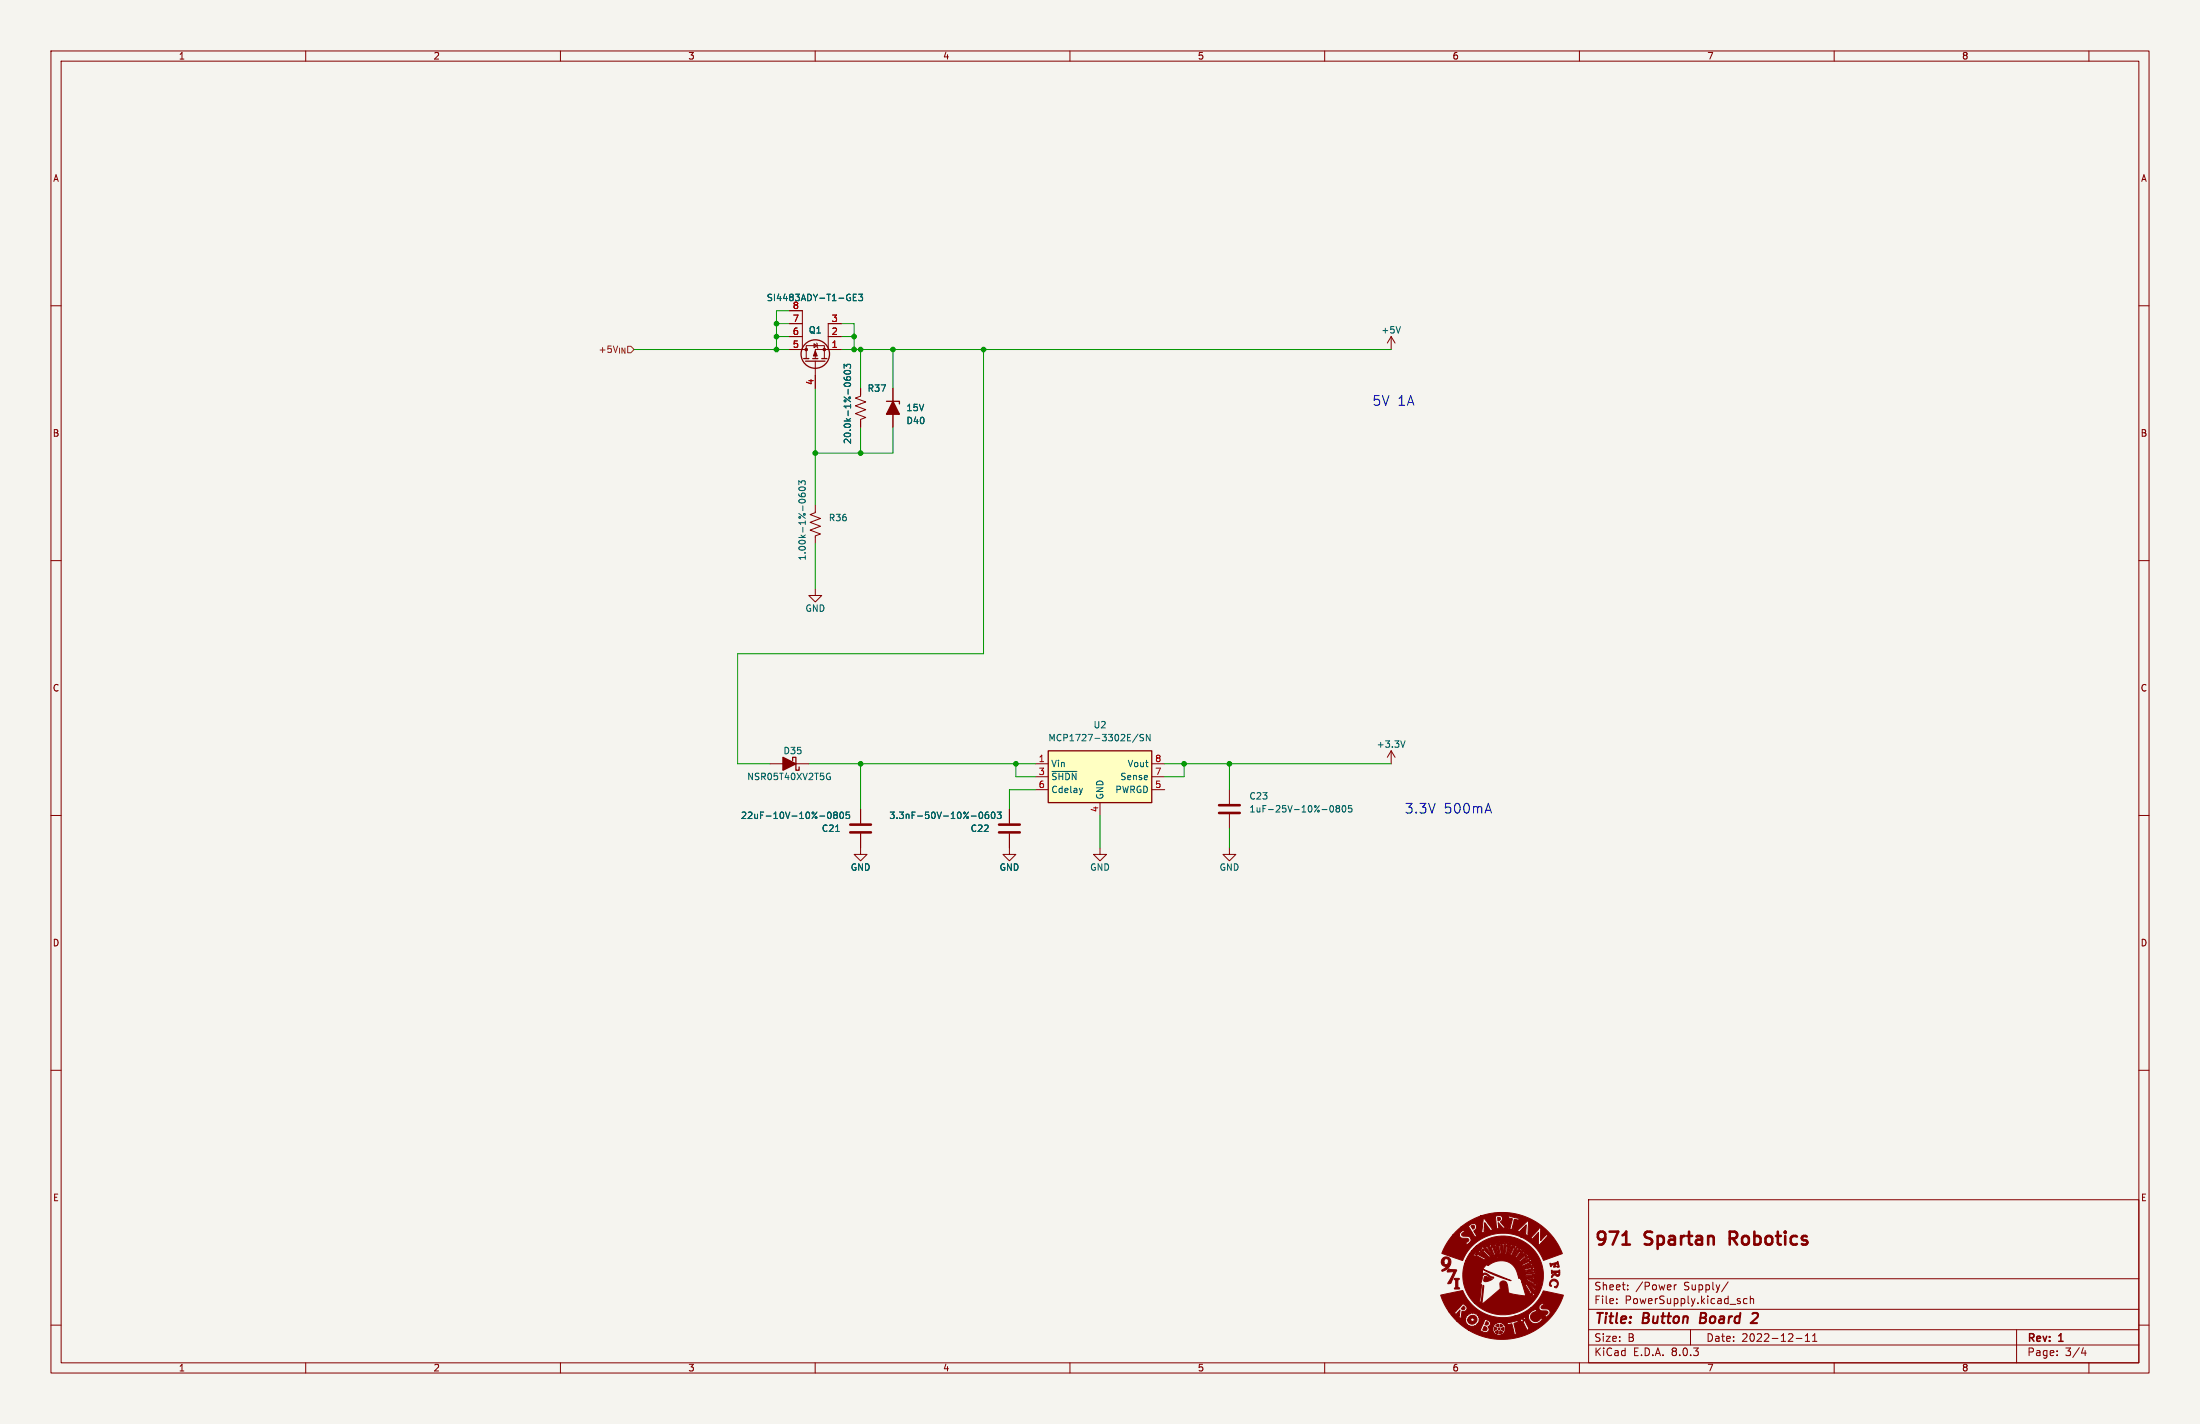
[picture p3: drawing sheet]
<svg xmlns="http://www.w3.org/2000/svg" width="432mm" height="279mm" viewBox="0 0 432 279" stroke-linecap="round" stroke-linejoin="round" font-family="sans-serif">
<path d="M0 0h431.8v279.4h-431.8z" fill="#f5f4ef" stroke="#f5f4ef" stroke-width=".2"/>
<g fill="none" stroke="#840000" stroke-width=".2">
<path d="M10 10h411.8v259.4h-411.8zM12 12h407.8v255.4h-407.8zM60 10v2M110 10v2M160 10v2M210 10v2M260 10v2M310 10v2M360 10v2M410 10v2M10 60h2M419.8 60h2"/>
<path d="M154.9 68.6h3.3M154.9 61h2.6v7.6M154.9 66h2.6M154.9 63.5h2.6M158.2 70.4v-2.6h3.6v2.6M159.8 67.4l.6 .4-.6 .4zM160 70.9v5.3M160.3 67.3l.2 1M162.6 68.6h-2.6v1.8M162.6 68.6h2.5M162.6 66h2.5M165.1 63.5h-2.5v5.1"/>
<path d="M168.9 76.2v1.5l-1 .4 2 .8-2 .7 2 .8-2 .8 2 .7-1 .4v1.5M175.3 76.2v7.6M160 99.1v1.5l-1 .4 2 .7-2 .8 2 .8-2 .7 2 .8-1 .4v1.5M10 110h2M160 115.6v1.2h-1.3l1.3 1.3 1.3-1.3h-1.3M419.8 110h2M10 160h2M419.8 160h2M215.9 166.4v1.2h-1.3l1.3 1.3 1.3-1.3h-1.3M10 210h2M419.8 210h2M311.8 235.4h108v32h-108z"/>
<path d="M10 260h2M311.8 256.9h108M311.8 250.9h108M317.3 255.6v.2M317.3 254.9v.1M319.5 252.9v.2M319.5 252.2v.1M328.6 252.1v1M329 252.1l-.2 .1-.2 .2M339.2 251.5l-1.3 1.9M342.9 254.9l-.4-.1-.3 .3 .1 .6h.6M343.5 254.9l.3-.1 .3 .1 .1 .9"/>
<path d="M343.5 254.3v1.5M419.8 260h2M60 267.4v2M110 267.4v2M160 267.4v2M210 267.4v2M260 267.4v2M310 267.4v2M311.8 263.9h108M311.8 260.9h108M331.8 260.9v3M352.5 262.6h1.2"/>
<path d="M354.3 263.2h.9M354.3 262.1l.5-.4v1.5M355.8 263.2h.8M355.8 262.1l.4-.4v1.5M360 267.4v2M395.8 260.9v6.5M403.8 265.8v.2M403.8 265.1v.1M408.9 264.4l-.4 1.1h1M409.3 265v1M410 267.4v2"/>
</g>
<path d="M333.9 257.6l-.3 2h.8M343.9 257.8l.4-.2h.4l.3 .2v.4l-.1 .3-1.3 1.1h1.3" fill="none" stroke="#840000" stroke-width=".4"/>
<path d="M318.5 244.2h1.4M339.5 243h1M340.5 241.7h-1v2.5" fill="none" stroke="#840000" stroke-width=".51"/>
<g fill="#840000" stroke="#840000" stroke-width=".2">
<path d="M282.8 254.1l4.3-.9a8.5 8.5 0 0 0 10 5.1h2.9l.1 .6 .4 .7h.3a1.43 1.43 0 0 0 1.9-.8l-.2-.3-.4 .5a.98 .98 0 0 1-1.6-.3 .98 .98 0 0 1 1-1.3l.1 .1 .2-.1-.1-.1a.43 .43 0 0 0-.4-.4 .43 .43 0 0 0-.4 .3l-.8 .6-.1 .5h-2.9h.1a8.5 8.5 0 0 0 3.3-1.8h1.5l.3 .6 .9 .1a.42 .42 0 0 1 .6 .2 .42 .42 0 0 1-.5 .5l-.2 .1 .4 .5 .2-.3a.73 .73 0 0 0 .4-1.1l-.4-.3h-1.1a.39 .39 0 0 1 0-.5 .39 .39 0 0 1 .5-.2l-.4-.5-.5 .5-.2 .4h-1.5a13.2 13.2 0 0 0 2.5-3.2l3.8 .8a12.7 12.7 0 0 1-18.6 6.9h2.1l1.4 .5 .3-.1 .3-.7h.6l.1 .1-.1 .1 .2 .3-.1 .1h.1l.1 .3h.1v.2l.1-.1 .1 .2 .1-.1v.2l.1-.1 .3 .2 .1-.1 .3 .1 .1-.1h.1v-.1l.2 .1v-.2l.1 .1v-.2l.2 .1v-.2h.2l-.1-.1 .3-.2-.1-.1 .1-.1v-.3l.1-.1-.1-.1h.1l-.2-.2 .1-.2-.1-.1-.1-.3-.2 .1 .1-.2h-.3l-.1-.2-.1 .1-.1-.2h1.2l.2 .6 .7-.3 .4 1.6a.22 .22 0 0 1 .1 .3 .22 .22 0 0 1-.2 .1l.2 .2 .6-.2 .1-.2a.4 .4 0 0 1-.5-.5l-.1-.7a.41 .41 0 0 1-.1-.6 .41 .41 0 0 1 .6-.1h.2l-.1-.5h.5l.5 .3 .7 1.3a.21 .21 0 0 0 .2 .3 .21 .21 0 0 0 .2-.3l-.3-.8a1.17 1.17 0 0 1-.2-1.3h-.1a.22 .22 0 0 0-.3-.2 .22 .22 0 0 0-.1 .4l-.3 .1v-.4l-.3 .6-.6-.1-.1 .1-1.6 .4h-2.3v.1l-.1-.1v.2l-.4 .1-.1 .3-.1-.1-.2 .7h-.6v-.2l-.3-.2a.69 .69 0 0 0 .5-.8 .69 .69 0 0 0-.7-.6l-.5-.1 .1 .3-.2 .5-.6 1.3-.2-.1-.1 .2h-2.1l-2.2-1.8 1.7 .1 .1 .3-.2 .2h.4v.4l.2-.1 .4 .1v.2l.4-.2 .2 .2 .1-.2 .2-.1 .3 .1a.36 .36 0 0 1 .4-.5l-.1-.2 .4-.3a.28 .28 0 0 1-.2-.2 .28 .28 0 0 1 .2-.3 .28 .28 0 0 1-.3-.2 .28 .28 0 0 1 .2-.3 .31 .31 0 0 1-.4-.1 .31 .31 0 0 1-.1-.4h-.1a.28 .28 0 0 1-.3 .1 .28 .28 0 0 1-.1-.3 .35 .35 0 0 1-.4 .2 .35 .35 0 0 1-.3-.2 .3 .3 0 0 1-.2 .3 .3 .3 0 0 1-.3-.1v.2l-.2 .2h-.3a.31 .31 0 0 1 .1 .4 .31 .31 0 0 1-.4 .1 .3 .3 0 0 1 .3 .3 .3 .3 0 0 1-.3 .3h-1.4l-1.6-1.8h.9l.6 .6v-.3l.7-.7-.2 1.2a.47 .47 0 0 0 .4 .6h.1l-.1-.3 .1-.8a.3 .3 0 0 1 0-.4 .3 .3 0 0 1 .5 0h.1a.71 .71 0 0 0 .4-.8 .71 .71 0 0 0-.5-.6l-.4-.2v.2l-1.4 1.6-1.2-.1a11.3 11.3 0 0 1-1.6-3.3z"/>
<path d="M289.3 244.9l.4-.3h1.8l1.3 1.8 .2-.1 3.6 .1 .8-1.5a.41 .41 0 0 0 .3-.3 .41 .41 0 0 0-.1-.4l-.1 .3h-.2v-.3l-.3 .3v.5l-.6 1.3h-3.4l-1.1-2h.4l.4 .5 .6 1.5h2.8l.8-2-.1-.3a.16 .16 0 0 1 0 .2 .16 .16 0 0 1-.2 0 .16 .16 0 0 1 0-.2l-.7 2.2h-2.4l-.5-1.3 .1-.6-.3-.3h.4l.2 .4 .5 1.8 .2-.1-.4-1.9h.3l.2 .5 .2 1.4 1.2 .1 .3-1.5 .2-.4-.1-.5-.1 .3-.2-.1 .1-.3a.53 .53 0 0 0-.2 .9l-.2 1.5h-.8l-.2-1.6 .2-.5a.77 .77 0 0 1 .3 1v.8a.16 .16 0 0 0 0 .3 .16 .16 0 0 0 .2 0 .16 .16 0 0 0 0-.3l.1-2a.17 .17 0 0 1-.2 .2 .17 .17 0 0 1-.1-.3l-.1 .3h-.2l-.3-.4 .1 .3-.2 .1-.2-.2v.4h-.3l-.2-.4v.3l-.2-.2-.5 .1-.1 .3h-.1l-.1-.3-.2 .3h-.5a.18 .18 0 0 1 0 .3 .18 .18 0 0 1-.2 0 .18 .18 0 0 1-.1-.2v.2h-1.8a7.8 7.8 0 0 1 10.7-.1 7.8 7.8 0 0 1 .7 10.7 8.1 8.1 0 0 1-11.7 .4l1 .1 .3-.3 .4-3.2 .1 .1-.3 3.6 3.2-2.7a.76 .76 0 0 0 .3-1.1 .74 .74 0 0 1 .7-.8 .74 .74 0 0 1 .8 .8v.2a1.8 1.8 0 0 0 .3 1.4l3.3 .6-.7-2.3h.5l1 1.7 .1 .6 .4 .3v-.4h.2l.1 .3a.55 .55 0 0 0 .1-.6 .55 .55 0 0 0-.6-.3l-1-1.7-.8 .1-.1-.5h.6l.4 .2 1.5 1.6h.2l-.2-.2 .1-.1 .2 .1v-.2l-.6-.3-1.3-1.3h-.2l.2 .1-.1 .2-.8-.1-.2-.5h.9l.6 .4a2.36 2.36 0 0 1 1.3 .9l.4-.1-.3-.1 .1-.2 .3 .1-.3-.4h-.5l-1.5-.8-.1 .2h-.9v-.2h-.4l-.1-.2a3.5 3.5 0 0 0-2.2-3 3.5 3.5 0 0 0-3.7 .7l-.4-.2-.7 .9 5.6 2.3-3.2-1.1-2.4-1.2v1a1.03 1.03 0 0 1 1.5 .4l.7 .2v.2l-.6-.1-1.1-.7-.5 .2-.1 .7-.3 1.1 .2 .1-.4 3.5h-1a7.6 7.6 0 0 1-2-7.6l4.6 .1a4 4 0 0 1 5.2 .1 4.8 4.8 0 0 1 1.1 2.4l-.1-.6h.4l.1 .4 .1-.1a.35 .35 0 0 0-.1-.4 .35 .35 0 0 0-.5 0 .43 .43 0 0 1 0-.7h.2l.1 .3h.1a.36 .36 0 0 0-.1-.5 .36 .36 0 0 0-.5 .2l-.2-.3a.25 .25 0 0 1 0-.5 .25 .25 0 0 1 .3 .3h.2l-.2-.5-.6 .2-.1-.1a.31 .31 0 0 1-.3-.3 .31 .31 0 0 1 .3-.3l.2 .2h.2l-.4-.4-.4 .4-.2-.2a.34 .34 0 0 1-.4-.2 .34 .34 0 0 1 .1-.4l.5 .2a.42 .42 0 0 0-.6-.4 .36 .36 0 0 1-.1 .4 .36 .36 0 0 1-.5 0 .3 .3 0 0 1-.3-.2 .3 .3 0 0 1 0-.3h.5l-.7-.2v.5h-.9a.18 .18 0 0 1-.1-.3 .18 .18 0 0 1 .3-.1h.2l-.3-.1a.28 .28 0 0 0-.4 .1 .28 .28 0 0 0 .1 .4l-1 .2-.1-.3 .5-.2h-.3a.25 .25 0 0 0-.3 .2 .25 .25 0 0 0 .1 .3l-.5 .3a.28 .28 0 0 1-.2 .1 .28 .28 0 0 1-.3-.2l.4-.3-.3 .1a.28 .28 0 0 0-.2 .3 .28 .28 0 0 0 .2 .2l-.2 .2h-4.6l.3-.6h3.8a.37 .37 0 0 0 .5 .4l-.3-.4 .5-.3a.23 .23 0 0 1 .4-.1 .23 .23 0 0 1 0 .3l-.3 .2 .3-.1a.3 .3 0 0 0 .3-.2 .3 .3 0 0 0-.2-.3l.6-.2a.29 .29 0 0 1 .4-.1 .29 .29 0 0 1 .1 .3l-.5 .2 .4-.1a.3 .3 0 0 0 .3-.1 .3 .3 0 0 0-.1-.4h1.1v.4h-.5h.7v-.5l1 .3a.3 .3 0 0 1-.1 .3 .3 .3 0 0 1-.4 0h-.1l.6 .2 .2-.5 .5 .2a.29 .29 0 0 1 .3 .3 .29 .29 0 0 1-.2 .3l-.4-.1a.41 .41 0 0 0 .4 .3 .41 .41 0 0 0 .4-.4l.6 .6-.4 .2-.3-.1a.37 .37 0 0 0 .3 .3 .37 .37 0 0 0 .4-.2h.1l.4 .7-.4 .1-.2-.3h-.1l.2 .4a.38 .38 0 0 1 .4-.1 .38 .38 0 0 1 .3 .3v.2a.22 .22 0 0 1 0 .3 .22 .22 0 0 1-.3-.1l-.2-.2a.35 .35 0 0 0 .1 .4 .35 .35 0 0 0 .5-.1l.2 .8h-.5v-.4v.5l.8-.1v.1l1.9 .5 .3-.1a.17 .17 0 0 1-.3-.1 .17 .17 0 0 1 .2-.2l-2.3-.2-.1-.5h.3v.2h1.3l.5 .2 .3-.1-.2-.2 .1-.1 .2 .1-.3-.3-.5 .2h-1.7l-.1-.4h.3l.1 .2 2.1-.2-.2-.2 .3-.1-.3-.2-.5 .2-1.8 .3-.1-.5h.3v.2l1.6-.3a.43 .43 0 0 0 .4 .1 .43 .43 0 0 0 .3-.4 .18 .18 0 0 1-.2 .1 .18 .18 0 0 1-.2-.1l.3-.2-.5-.1-.4 .3-1.1 .3a.48 .48 0 0 1-.7-.3h.3l.1 .2 1.5-.6a.4 .4 0 0 0 .6-.3l-.2 .1-.1-.1 .1-.2h-.1l-1.9 .9h-.3l-.3-.5h.3l.2 .2 1.2-.6h.6l.3-.3h-.4v-.2h.3a.54 .54 0 0 0-.8 .3l-1.4 .6h-.3l-.2-.4h.3l.1 .2 1.8-1.1a.16 .16 0 0 1-.2-.1 .16 .16 0 0 1 .2-.2h-.3l-1.6 1.2h-.3l-.4-.4h.4l.1 .2 1.3-1a.44 .44 0 0 0 .4-.1 .44 .44 0 0 0 .1-.5l-.2 .3-.1-.1 .1-.3-.4 .2-.2 .4-1.1 .9h-.4l-.4-.3 .6 .1 1.5-1.4v-.3l-.2 .2v-.3l-.1 .1-1.4 1.6h-.4l-.5-.3h.5l.2 .1 .8-1.1 .5-.2 .1-.4-.3 .1-.1-.1 .2-.2a.52 .52 0 0 0-.5 .6l-.9 1.2h-.5l-.7-.3 1 .1 1.1-1.8a.16 .16 0 0 1-.3 0 .16 .16 0 0 1 .2-.2l-.3 .1-.1 .5-.8 1.3h-.8a5.8 5.8 0 0 0-4.6 .9h-3.8l.7-1.4h.7l.3 .4a1.47 1.47 0 0 1 1.3 .5l.6 .3 .4-.2-.4-.2a2.27 2.27 0 0 1-1.4-1l-.6-.1 .2 .3-.2 .1-.2-.2-.7 .1 .4-.6h1.1l1.9 1.5 .2-.1-1.7-1.6h-.3l.2 .1v.2l-1.4-.1 .4-.4h1.3l.2 .4 .5 .2 1.1 1.1 .3-.2-1.2-1.2a.55 .55 0 0 0-.2-.5 .55 .55 0 0 0-.6-.1 .22 .22 0 0 1 .3 .1 .22 .22 0 0 1-.1 .3l-.3-.2z"/>
<path d="M285.4 250.8h.1a.79 .79 0 0 1 .9 .2 .61 .61 0 0 0-.3 .8v.2a.51 .51 0 0 0 .4 .8l-.1 .1h-.7a.2 .2 0 0 1-.2-.1 .2 .2 0 0 1 .2-.3v-.8a.45 .45 0 0 0-.3-.7z"/>
<path d="M304.4 251.3a.87 .87 0 0 1 1.3 .1 .87 .87 0 0 1-.4 1.3l-.2-.2a.66 .66 0 0 0 .5-.9 .66 .66 0 0 0-1-.2 .66 .66 0 0 0-.1 1l-.4-.3z"/>
<path d="M284.3 249l1.2 .1a.25 .25 0 0 1 .4 .1 .25 .25 0 0 1-.1 .3l-.8 1.7a.65 .65 0 0 1-.8 .7l1.2-2.4-1 .1a.25 .25 0 0 1-.4-.1 .25 .25 0 0 1 .2-.4z"/>
<path d="M304.5 249.3l1.2 .1 .4-.2a.93 .93 0 0 1-.4 1.2h-.2a.36 .36 0 0 0-.3-.3 .36 .36 0 0 0-.3 .2l-.3 .4a.77 .77 0 0 1 .6-1h-.4l-.2 .2-.1-.2h.9a.32 .32 0 0 0 .2 .4 .32 .32 0 0 0 .3-.4h-1.4z"/>
<path d="M283.1 246.9a1.01 1.01 0 0 1 1.4 0 1.01 1.01 0 0 1 .1 1.4 1.54 1.54 0 0 1-1.6 1.1v-.2l1-.7a.86 .86 0 0 1-1.1-.8h.5a.46 .46 0 0 0 .6 .4 .46 .46 0 0 0 .3-.6 .45 .45 0 0 0-.5-.5 .45 .45 0 0 0-.4 .6v.1h-.5z"/>
<path d="M304.2 247.9h.5a1.07 1.07 0 0 0 1-.4l.3 .8a.23 .23 0 0 1 0 .3 .23 .23 0 0 1-.3 0v-.1a.31 .31 0 0 0 0-.5 .31 .31 0 0 0-.5 .1l.3 .4-.5 .1-.1-.1a.19 .19 0 0 0 .1-.3 .19 .19 0 0 0-.3 0l-.3 .3z"/>
<path d="M285.8 241.6l.9-.8h1.2a.81 .81 0 0 1 .8 .7l.4 .6a.52 .52 0 0 1 .1 .7l.9-.4-.1-.1-.2 .1-.4-.6h1.3v.1l.8-.2-.2-.1v-.8h.2a.16 .16 0 0 0 .2 .1 .16 .16 0 0 0 .1-.3 .16 .16 0 0 0-.3 0v.2h-.2l.1-.9 .7 .9a.39 .39 0 0 1 .2 .7h5.4l.8 .2a.52 .52 0 0 1 .3-.7h.3v.2a.16 .16 0 0 0 .2 0 .16 .16 0 0 0 0-.2 .16 .16 0 0 0-.2 0h-.3l.8-.7-.1 1.7-.3 .1 .8 .4-.1-.4 .1-1.7a.7 .7 0 0 0-.2-.9l-2.1 2h-5.4l.6-.2h4h-4l.2-.1v-.1h-.3l-1.4-1.9a.21 .21 0 0 0-.3-.2 .21 .21 0 0 0 0 .4l-.3 2.3-1.4 .1a.22 .22 0 0 1-.1-.3 .22 .22 0 0 1 .2-.2l.3-.3v-.4a.71 .71 0 0 0-.6-.6 .71 .71 0 0 0-.7 .4l-.6 .4h-1.2l.4-.3a12.6 12.6 0 0 1 3.5-1.9h2.7v.2h.2l.2 2.1-.2 .2 .9-.1-.2-.1-.2-1 .8 .8a.37 .37 0 0 0 .6 .2l.2-.1-.3-.1-.8-.9 .4-.5v-.3l1.8 .1a.93 .93 0 0 1-.1 1l-.1 .5a.24 .24 0 0 1-.1 .3 .24 .24 0 0 1-.3 0l.3 .2a.45 .45 0 0 0 .6 0 .27 .27 0 0 1-.2-.2 .27 .27 0 0 1 .1-.3l.3-1.4 .7 .2-.1 .1a.39 .39 0 0 0 .4-.5h-.2l-1.6-.3a.16 .16 0 0 0-.2-.2 .16 .16 0 0 0-.1 .2l-.1 .3h-1.1a.9 .9 0 0 0-1.3-.4h-3a12.7 12.7 0 0 1 16 7.4l-3.7 1.3a8.4 8.4 0 0 0-4.5-4.6h1.9l.7 .5-.1-.2 1.1-1.2-.1 2.5h.2l1.4-1.5a.2 .2 0 0 1 .2-.2 .2 .2 0 0 1 .2 .1h.1l-.6-.7-.2 .1 .2 .3-1 1v-2.1a.47 .47 0 0 0-.6-.5l.2 .4-1.4 1.5-.2-.1-.1 .1h-1.9a8.7 8.7 0 0 0-11.4 4.6l-4-1.4a12.3 12.3 0 0 1 2.2-3.6h1.2l.4 .6 .8 .1a.42 .42 0 0 1 .7 .3 .42 .42 0 0 1-.7 .4l.3 .6 .3-.3a.85 .85 0 0 0 .5-1l-.4-.4h-.4a.76 .76 0 0 1-1-.4 .44 .44 0 0 1 .6-.4l-.4-.5-.6 .6-.1 .4h-1.2z"/>
<path d="M293.5 261.3l.4-.3 .2 .1v.3a.22 .22 0 0 1-.1 .3 .22 .22 0 0 1-.3-.1z"/>
<path d="M294.4 261.2l.1-.1 .5 .3a.47 .47 0 0 1-.7 .2z"/>
<path d="M294.7 260.6l.5-.2a.37 .37 0 0 1-.2 .7l-.3-.3z"/>
<path d="M293.4 260.3l.1 .1a.34 .34 0 0 1 .2 .4 .34 .34 0 0 1-.4 .2z"/>
<path d="M294.4 259.8l.6 .3-.2 .1a.25 .25 0 0 1-.3 .1 .25 .25 0 0 1-.1-.3z"/>
<path d="M293.6 260.1l.5-.3v.5h-.1z"/>
<path d="M291.3 260.2l.5 .3a.41 .41 0 0 1-.1 .6 .41 .41 0 0 1-.6-.1z"/>
<path d="M291.7 259.3a.37 .37 0 0 1 .4 .5 .37 .37 0 0 1-.6 .1z"/>
<path d="M299 259l.3-.1v.2l-.3 .1 .2-.3-.2 .3z"/>
<path d="M288.3 258.4a.9 .9 0 0 1 1.3-.1 .9 .9 0 0 1 .1 1.3 .9 .9 0 0 1-1.3 0l-.3-.6h.5l.4 .3 .3-.1v-.4a.37 .37 0 0 0-.4-.2 .37 .37 0 0 0-.3 .4h-.5z"/>
<path d="M287.2 256.3l.3 .3v.2a.4 .4 0 0 1-.7 0z"/>
<path d="M291.4 250.5h.3l1.2 .5-.1 .1a1.82 1.82 0 0 1-1.5 .3l-.1-.1z"/>
<path d="M300.5 253.9h.2v.2h-.2v-.2l.2 .1z"/>
<path d="M301.1 251.7h.2v.2h-.2l.2-.1z"/>
<path d="M300.8 250.1h.2v.1h-.2h.2z"/>
<path d="M300.7 248.7l.1-.1 .1 .2-.2 .1 .2-.2-.2 .1 .1-.1-.2 .1 .2-.2z"/>
<path d="M300.2 247.5h.2v.2h-.2l.2-.1h-.2h.2z"/>
<path d="M299.4 246.3h.2l-.1 .2h-.1l.2-.2-.2 .1 .1-.1-.1 .1z"/>
<path d="M289.7 246l.2 .2-.2-.2 .2 .2-.2-.2h.1a.15 .15 0 0 1 .2 .1 .15 .15 0 0 1-.2 .2 .15 .15 0 0 1-.1-.2l.1 .1z"/>
<path d="M298.3 245.5l.2-.1 .1 .2h-.2l.1-.1-.1 .1 .1-.1z"/>
<path d="M290.9 245.1l.3 .1-.1 .2-.2-.1 .2 .1-.2-.2 .2 .1-.2-.1 .2 .1z"/>
<path d="M297.1 244.6h.2v.2h-.2l.2-.1-.1-.1-.1 .2z"/>
<path d="M292.8 244.5h.1v.2h-.1l.1-.1-.1-.1-.1 .2z"/>
<path d="M295.8 244.3h.1v.2h-.1l.1-.2-.1 .2 .1-.2-.2 .1z"/>
<path d="M294.1 244.2l.2 .2-.2-.2 .2 .2-.1-.2h.1l.1 .2h-.2z"/>
<path d="M288.7 240.6a.37 .37 0 0 1 .7 0 .37 .37 0 0 1-.4 .5z"/>
<path d="M293.9 238.9a.36 .36 0 0 1 .6 .2 .36 .36 0 0 1-.4 .4z"/>
<path d="M160 68.8l.4 1.1h-.8z"/>
<circle cx="294.2" cy="260.7" r=".2"/>
<circle cx="299.5" cy="252" r=".1"/>
<circle cx="299.5" cy="251" r=".08"/>
<circle cx="161.8" cy="68.6" r=".25"/>
<circle cx="158.2" cy="68.6" r=".25"/>
</g>
<g fill="none" stroke="#840000" stroke-width=".25">
<path d="M157.7 70.4h1M158.1 70.9h3.8M159.5 70.4h1M161.3 70.4h1M174 78.7h2.5v.5"/>
<circle cx="160" cy="69.5" r="2.79"/>
</g>
<path d="M175.3 78.7l1.2 2.6h-2.5z" fill="#840000" stroke="#840000" stroke-width=".25"/>
<path d="M167.5 58.3h.4M168.1 57.7h-.6v1.3h.6M168.5 57.7h.8l-.4 .5 .3 .1v.6l-.1 .1-.6-.1M165.7 72.3v-.8l.5 .4 .1-.4h.5l.1 .2-.1 .6M165.7 74v.4l.3 .2h.7l.2-.2-.1-.4-.4-.1-.2 .1v.4l.2 .2M165.8 72.8a.68 .68 0 0 1 1.1 .3 .72 .72 0 0 1-1.2-.1zM156.8 95.1v-.8l.5 .5 .1-.4h.5l.2 .2-.2 .5M156.8 96.9l.1 .3 .2 .2 .7 .1 .3-.3-.2-.4h-.4l-.2 .1v.3l.2 .3M156.9 95.7a.68 .68 0 0 1 1.2 .3 .72 .72 0 0 1-1.3-.2z" fill="none" stroke="#006464" stroke-width=".2"/>
<path d="M205.7 147.3h20.4v10.2h-20.4z" fill="#ffffc2"/>
<path d="M155.6 149.2v-.6h.6v2.5h.6v-.6M205.7 147.3h20.4v10.2h-20.4z" fill="none" stroke="#840000" stroke-width=".25"/>
<g fill="none" stroke="#840000" stroke-width=".2">
<path d="M154.9 68.6h2.6M154.9 66h2.6M154.9 63.5h2.6M154.9 61h2.6M160 73.7v2.5M162.6 68.6h2.5M162.6 66h2.5M162.6 63.5h2.5M168.9 76.2v1.3M175.3 76.2v2.5M273 66v2.6M273 66l-.7 1.3"/>
<path d="M273 66l.8 1.3M168.9 82.6v1.2M175.3 81.3v2.5M151.1 149.9h7.6M168.9 158.8v2.7M198.1 158.8v2.7M203.2 154.9h2.5M203.2 152.4h2.5M203.2 149.9h2.5M215.9 157.5v2.5M226.1 154.9h2.5M226.1 152.4h2.5"/>
<path d="M226.1 149.9h2.5M241.3 154.9v2.8M241.3 159.8v2.8M273 147.3l-.7 1.3M273 147.3v2.6M273 147.3l.8 1.3M168.9 163.6v4h-1.3l1.3 1.3 1.3-1.3h-1.3M198.1 163.6v4h-1.3l1.3 1.3 1.3-1.3h-1.3M241.3 166.4v1.2h-1.3l1.3 1.3 1.3-1.3h-1.3"/>
</g>
<g fill="none" stroke="#006464" stroke-width=".2">
<path d="M167.5 58.3h.4M168.1 57.7h-.6v1.3h.6M168.5 57.7h.8l-.4 .5 .3 .1v.6l-.1 .1-.6-.1M165.7 72.3v-.8l.5 .4 .1-.4h.5l.1 .2-.1 .6M165.7 74v.4l.3 .2h.7l.2-.2-.1-.4-.4-.1-.2 .1v.4l.2 .2M165.8 72.8a.68 .68 0 0 1 1.1 .3 .72 .72 0 0 1-1.2-.1zM274.9 64.1l-.5 1.2M162.4 151.8h.5M162.6 159.4l.1-.1a.68 .68 0 0 1 .5 .7 .68 .68 0 0 1-.5 .6 .84 .84 0 0 1-.1-1.2zM162.7 152.4h.3v.5h-.6M163.9 159.9l-.3-.3 .3-.3h.2l.2 .3-.2 .3M163.9 159.9l-.3 .2 .1 .4 .2 .1 .3-.1 .1-.1v-.3l-.2-.2"/>
<path d="M163.9 159.9h.2M164.9 159.5l.2-.2a.68 .68 0 0 1 .5 .7 .68 .68 0 0 1-.5 .6l-.3-.5zM166.7 159.3h-.6l-.1 .6 .2-.1 .4 .1 .2 .2-.1 .4-.2 .1-.5-.1M192.3 159.5l.1-.2a.68 .68 0 0 1 .5 .7 .68 .68 0 0 1-.5 .6l-.3-.5zM194 159.3l-.4 .1-.2 .2v.8l.2 .2 .4-.1 .1-.4-.1-.2-.4-.1-.2 .3M194.7 159.4l.2-.1a.68 .68 0 0 1 .4 .7 .68 .68 0 0 1-.4 .6 .84 .84 0 0 1-.2-1.2zM195.7 159.3h.8l-.4 .5 .3 .1v.6l-.1 .1-.6-.1M206.5 151.4h4.9M212.5 154.7l-.3 .8M223.4 144l-1.1 1.7M224.5 144.2l-.5-.1-.3 .2 .2 .3 .5 .3v.3l-.2 .2-.5-.1M225.7 144.1v1.3l-.7-1.3v1.3"/>
<path d="M261.1 158.3l.2-.2a.68 .68 0 0 1 .4 .6 .68 .68 0 0 1-.4 .6l-.2-.2M262.5 158.6l-.3 .2v.3l.3 .2h.2l.2-.2v-.3l-.2-.2M262.5 158.6l-.3-.2 .3-.3h.2l.2 .2-.2 .3M262.5 158.6h.2M263.5 158.2l.2-.1a.68 .68 0 0 1 .5 .6 .68 .68 0 0 1-.5 .6l-.3-.5zM265.3 158.1h-.6l-.1 .6 .2-.2 .4 .1 .2 .2-.1 .4-.2 .1-.5-.1M275.8 145.4l-.5 1.2M164 163.1h.7"/>
</g>
<path d="M239.3 159.5h4M239.3 158h4M166.9 163.3h4M166.9 161.8h4M196.1 163.3h4.1M196.1 161.8h4.1" fill="none" stroke="#840000" stroke-width=".51"/>
<path d="M153.7 148.6l2.5 1.3-2.5 1.2z" fill="#840000" stroke="#840000" stroke-width=".25"/>
<path d="M292.1 157.6l.6 1.9" fill="none" stroke="#0000c2" stroke-width=".2"/>
<g fill="none" stroke="#009600" stroke-width=".2">
<path d="M124.5 68.6h30.4M152.4 63.5h2.5M152.4 66h2.5M154.9 61h-2.5v7.6M160 76.2v22.9M165.1 63.5h2.5v5.1M165.1 68.6h107.9M165.1 66h2.5M168.9 68.6v7.6M175.3 68.6v7.6M193 68.6v59.7h-48.2v21.6h6.3M168.9 83.8v5.1"/>
<path d="M175.3 83.8v5.1h-15.3M160 106.7v8.9M158.7 149.9h44.5M168.9 149.9v8.9M199.4 149.9v2.5h3.8M203.2 154.9h-5.1v3.9M228.6 149.9h44.4M232.4 149.9v2.5h-3.8M241.3 149.9v5M215.9 160v6.4M241.3 162.6v3.8"/>
</g>
<g fill="#009600" stroke="#009600" stroke-width=".2">
<circle cx="175.3" cy="68.6" r=".46"/>
<circle cx="167.6" cy="68.6" r=".46"/>
<circle cx="168.9" cy="68.6" r=".46"/>
<circle cx="232.4" cy="149.9" r=".46"/>
<circle cx="241.3" cy="149.9" r=".46"/>
<circle cx="199.4" cy="149.9" r=".46"/>
<circle cx="167.6" cy="66" r=".46"/>
<circle cx="168.9" cy="149.9" r=".46"/>
<circle cx="160" cy="88.9" r=".46"/>
<circle cx="168.9" cy="88.9" r=".46"/>
<circle cx="152.4" cy="68.6" r=".46"/>
<circle cx="152.4" cy="66" r=".46"/>
<circle cx="152.4" cy="63.5" r=".46"/>
<circle cx="193" cy="68.6" r=".46"/>
</g>
<g font-size="3.5" fill="#840000">
<text x="312.8" y="245.1">971</text>
<text x="323" y="245.1">Spartan</text>
<text x="340.6" y="245.1">Robotics</text>
</g>
<g font-size="2.8" fill="#840000">
<text x="312.8" y="260.3">Title:</text>
<text x="322.5" y="260.3">Button</text>
<text x="334.5" y="260.3">Board</text>
</g>
<g font-size="2.7" fill="#0000c2">
<text x="269.2" y="79.8">5V 1A</text>
<text x="275.6" y="159.8">3.3V</text>
<text x="283.3" y="159.8">500mA</text>
</g>
<g font-size="2.1" fill="#840000">
<text x="312.8" y="256.1">File:</text>
<text x="312.8" y="253.4">Sheet:</text>
<text x="318.9" y="256.1">PowerSupply.kicad_sch</text>
<text x="321" y="253.4">/Power</text>
<text x="330.5" y="253.4">Supply/</text>
<text x="312.8" y="263.5">Size:</text>
<text x="319.5" y="263.5">B</text>
<text x="334.8" y="263.5">Date:</text>
<text x="341.8" y="263.5">2022-12-11</text>
<text x="397.8" y="263.7">Rev:</text>
<text x="404.2" y="263.7">1</text>
<text x="312.8" y="266.3">KiCad</text>
<text x="320.5" y="266.3">E.D.A.</text>
<text x="328.1" y="266.3">8.0.3</text>
<text x="397.8" y="266.3">Page:</text>
<text x="405.3" y="266.3">3/4</text>
</g>
<g font-size="1.8" fill="#840000">
<text x="35" y="11.9">1</text>
<text x="85" y="11.9">2</text>
<text x="135" y="11.9">3</text>
<text x="185" y="11.9">4</text>
<text x="235" y="11.9">5</text>
<text x="285" y="11.9">6</text>
<text x="335" y="11.9">7</text>
<text x="385" y="11.9">8</text>
<text x="10.3" y="35.9">A</text>
<text x="420.1" y="35.9">A</text>
<text x="10.3" y="85.9">B</text>
<text x="420.1" y="85.9">B</text>
<text x="10.3" y="135.9">C</text>
<text x="420.1" y="135.9">C</text>
<text x="10.3" y="185.9">D</text>
<text x="420.1" y="185.9">D</text>
<text x="10.3" y="235.9">E</text>
<text x="420.1" y="235.9">E</text>
<text x="35" y="269.3">1</text>
<text x="85" y="269.3">2</text>
<text x="135" y="269.3">3</text>
<text x="185" y="269.3">4</text>
<text x="235" y="269.3">5</text>
<text x="285" y="269.3">6</text>
<text x="335" y="269.3">7</text>
<text x="385" y="269.3">8</text>
</g>
<g font-size="1.8" fill="#006464">
<text x="150.4" y="59.3">SI4483ADY-T1-GE3</text>
<text x="158.6" y="65.6">Q1</text>
<text x="271" y="65.6">+5V</text>
<text x="170.2" y="77.1">R37</text>
<text x="177.8" y="83.4">D40</text>
<text x="177.8" y="80.9">15V</text>
<text x="167.2" y="87.2" transform="rotate(-90 167.2 87.2)">20.0k-1%-0603</text>
<text x="162.6" y="102.5">R36</text>
<text x="158.3" y="110.1" transform="rotate(-90 158.3 110.1)">1.00k-1%-0603</text>
<text x="158" y="120.2">GND</text>
<text x="214.5" y="143.1">U2</text>
<text x="153.7" y="148.2">D35</text>
<text x="205.7" y="145.6">MCP1727-3302E/SN</text>
<text x="270.1" y="146.9">+3.3V</text>
<text x="146.6" y="153.3">NSR05T40XV2T5G</text>
<text x="206.2" y="155.8">Cdelay</text>
<text x="206.2" y="150.7">Vin</text>
<text x="206.2" y="153.3">~{SHDN}</text>
<text x="218.8" y="155.8">PWRGD</text>
<text x="219.8" y="153.3">Sense</text>
<text x="221.2" y="150.7">Vout</text>
<text x="145.3" y="160.9">22uF-10V-10%-0805</text>
<text x="174.4" y="160.9">3.3nF-50V-10%-0603</text>
<text x="216.8" y="157" transform="rotate(-90 216.8 157)">GND</text>
<text x="245.1" y="159.6">1uF-25V-10%-0805</text>
<text x="245.1" y="157.1">C23</text>
<text x="161.2" y="163.4">C21</text>
<text x="190.4" y="163.4">C22</text>
<text x="166.9" y="171">GND</text>
<text x="196.1" y="171">GND</text>
<text x="213.9" y="171">GND</text>
<text x="239.3" y="171">GND</text>
</g>
<g font-size="1.8" fill="#a90000">
<text x="155.5" y="65.8">6</text>
<text x="155.5" y="63.2">7</text>
<text x="155.5" y="60.7">8</text>
<text x="163.1" y="65.8">2</text>
<text x="163.1" y="63.2">3</text>
<text x="155.5" y="68.3">5</text>
<text x="163.1" y="68.3">1</text>
<text x="159.8" y="75.6" transform="rotate(-90 159.8 75.6)">4</text>
<text x="203.8" y="149.6">1</text>
<text x="226.6" y="149.6">8</text>
<text x="203.8" y="154.7">6</text>
<text x="203.8" y="152.1">3</text>
<text x="226.6" y="154.7">5</text>
<text x="226.6" y="152.1">7</text>
<text x="215.6" y="159.5" transform="rotate(-90 215.6 159.5)">4</text>
</g>
<text font-size="1.8" fill="#725600" x="117.3" y="69.4">+5V_{IN}</text>
</svg>
